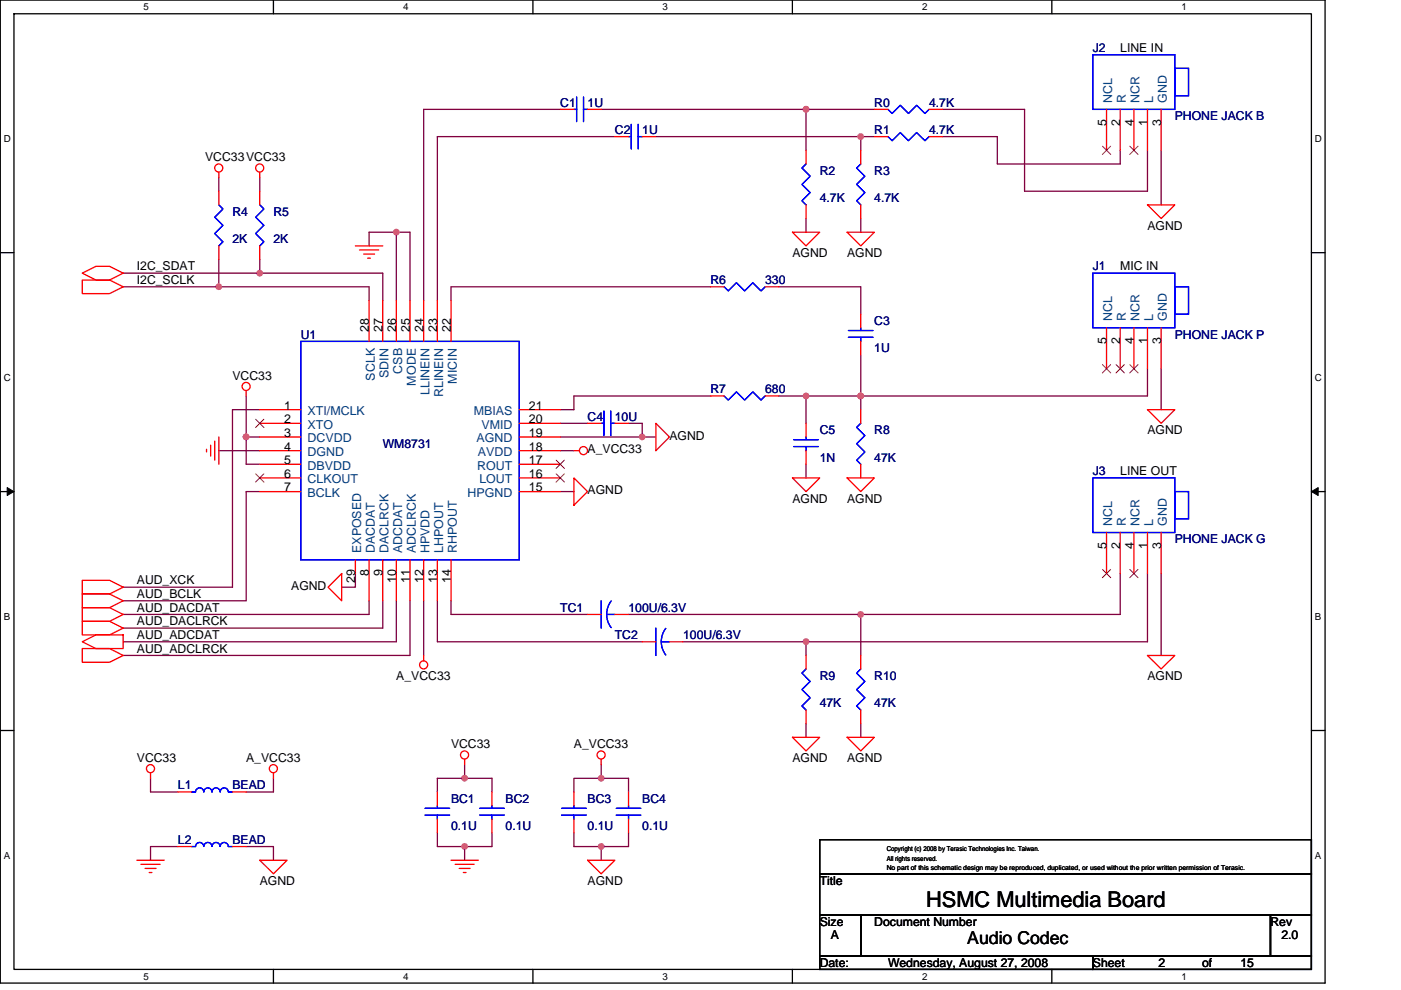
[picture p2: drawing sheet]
<svg xmlns="http://www.w3.org/2000/svg" width="297mm" height="210mm" viewBox="0 0 297 210" stroke-linecap="round" stroke-linejoin="round" font-family="sans-serif">
<path d="M.1 0h280.8v208.5h-280.8zM3 2.9h275v202.7h-275z" fill="none" stroke="#000" stroke-width=".28"/>
<g fill="#fff">
<path d="M30.5 .3h1.1v2.3h-1.1z"/>
<path d="M30.5 205.9h1.1v2.3h-1.1z"/>
</g>
<path d="M58 0v2.9M58 205.6v2.9" fill="none" stroke="#000" stroke-width=".28"/>
<g fill="#fff">
<path d="M85.5 .3h1.1v2.3h-1.1z"/>
<path d="M85.5 205.9h1.1v2.3h-1.1z"/>
</g>
<path d="M113 0v2.9M113 205.6v2.9" fill="none" stroke="#000" stroke-width=".28"/>
<g fill="#fff">
<path d="M140.5 .3h1.1v2.3h-1.1z"/>
<path d="M140.5 205.9h1.1v2.3h-1.1z"/>
</g>
<path d="M168 0v2.9M168 205.6v2.9" fill="none" stroke="#000" stroke-width=".28"/>
<g fill="#fff">
<path d="M195.5 .3h1.2v2.3h-1.2z"/>
<path d="M195.5 205.9h1.2v2.3h-1.2z"/>
</g>
<path d="M223 0v2.9M223 205.6v2.9" fill="none" stroke="#000" stroke-width=".28"/>
<g fill="#fff">
<path d="M250.5 .3h1.2v2.3h-1.2z"/>
<path d="M250.5 205.9h1.2v2.3h-1.2z"/>
<path d="M.8 28.3h1.5v2.3h-1.5z"/>
<path d="M278.8 28.3h1.5v2.3h-1.5z"/>
<path d="M.8 78.9h1.5v2.3h-1.5z"/>
<path d="M278.8 78.9h1.5v2.3h-1.5z"/>
</g>
<path d="M.1 53.6h2.9M278 53.6h2.9" fill="none" stroke="#000" stroke-width=".28"/>
<g fill="#fff">
<path d="M.8 129.6h1.4v2.3h-1.4z"/>
<path d="M278.8 129.6h1.4v2.3h-1.4z"/>
</g>
<path d="M.1 104.3h2.9M278 104.3h2.9" fill="none" stroke="#000" stroke-width=".28"/>
<path d="M1.5 103.4l1.5 .9-1.5 .8zM278 104.3l1.5-.9v1.7z" fill="#000" stroke="#000" stroke-width=".21"/>
<g fill="#fff">
<path d="M.8 180.3h1.4v2.3h-1.4z"/>
<path d="M278.8 180.3h1.4v2.3h-1.4z"/>
</g>
<path d="M.1 154.9h2.9M278 154.9h2.9M173.8 178.1h104.2v7.2h-104.2zM173.8 194h8.7v8.7h-8.7zM173.8 185.3h104.2v8.7h-104.2zM182.5 194h86.9v8.7h-86.9zM269.4 194h8.6v8.7h-8.6zM173.8 202.7h57.9v2.9h-57.9zM231.7 202.7h46.3v2.9h-46.3z" fill="none" stroke="#000" stroke-width=".28"/>
<g fill="none" stroke="#800040" stroke-width=".28">
<path d="M46.4 37.7v2.9M55.1 37.7v2.9M118.8 23.2h-29v40.5M127.5 23.2h43.4M130.4 29h-37.7v34.7M139.1 29h43.4M170.9 23.2v8.7M170.9 23.2h14.5M182.5 29h2.9M182.5 29v2.9M199.9 29h11.6v5.8h26v-2.9M199.9 23.2h17.3v17.4h26.1v-8.7"/>
<path d="M246.2 31.9v11.6M26.1 57.9h29M46.4 55v5.8M55.1 57.9h26v5.8M55.1 55v2.9M84 49.3v14.4M84 49.3h2.9v14.4M84 49.3h-5.8v2.9M170.9 46.4v2.9M182.5 46.4v2.9M26.1 60.8h20.3M46.4 60.8h31.8v2.9"/>
<path d="M150.6 60.8h-55v2.9M165.1 60.8h17.4v5.8M182.5 75.3v8.7M243.3 78.2v5.8h-60.8M246.2 78.2v8.7M46.4 95.6h8.7M52.2 84v8.7M52.2 92.7v5.8h2.9M52.2 92.7h2.9M55.1 86.9h-5.8v37.6h-23.2M118.8 92.7h17.4M118.8 95.6h2.9"/>
<path d="M118.8 89.8h5.8M133.3 89.8h2.9v2.9M136.2 92.7h2.9M150.6 84h-28.9v2.9h-2.9M165.1 84h5.8v5.8M170.9 98.5v2.9M170.9 84h11.6M182.5 84v2.9M55.1 104.3h-2.9v23.1h-26.1M118.8 104.3h2.9M75.4 121.6v2.9h-2.9M78.2 127.4v2.9h-52.1"/>
<path d="M81.1 127.4v5.8h-55M84 127.4v8.7h-57.9M86.9 127.4v11.6h-60.8M89.8 127.4v11.6M92.7 127.4v8.7h43.5M95.6 127.4v2.9h29M133.3 130.3h49.2M144.8 136.1h26.1M170.9 136.1v2.9M182.5 130.3v8.7M237.5 121.6v8.7h-55M243.3 121.6v14.5h-72.4"/>
<path d="M246.2 121.6v17.4M170.9 153.5v2.9M182.5 153.5v2.9M31.9 165.1v2.9h5.8M37.7 179.6h-5.8v2.9M52.2 179.6h5.8v2.9M58 165.1v2.9h-5.8M92.7 176.7v2.9h5.8M98.5 165.1h5.8v2.9M98.5 162.2v2.9h-5.8v2.9M98.5 179.6v2.9M104.3 176.7v2.9h-5.8"/>
<path d="M121.7 176.7v2.9h5.8M127.5 179.6v2.9M127.5 165.1h5.8v2.9M127.5 162.2v2.9M127.5 165.1h-5.8v2.9M133.3 176.7v2.9h-5.8"/>
</g>
<g fill="#f0f" stroke="#f0f" stroke-width=".28">
<circle cx="170.9" cy="136.1" r=".57"/>
<circle cx="170.9" cy="23.2" r=".57"/>
<circle cx="52.2" cy="92.7" r=".57"/>
<circle cx="84" cy="49.2" r=".57"/>
<circle cx="182.5" cy="130.3" r=".57"/>
<circle cx="136.1" cy="92.7" r=".57"/>
<circle cx="182.5" cy="84" r=".57"/>
<circle cx="127.5" cy="179.5" r=".57"/>
<circle cx="55.1" cy="57.9" r=".57"/>
<circle cx="46.4" cy="60.8" r=".57"/>
<circle cx="170.9" cy="84" r=".57"/>
<circle cx="182.5" cy="29" r=".57"/>
<circle cx="98.5" cy="179.5" r=".57"/>
<circle cx="98.5" cy="165.1" r=".57"/>
<circle cx="127.5" cy="165.1" r=".57"/>
</g>
<g fill="none" stroke="#f00" stroke-width=".28">
<path d="M46.4 36.5v1.2M55.1 36.5v1.2M118.8 23.2h2.9M124.6 23.2h2.9M130.4 29h2.9M136.2 29h2.9M170.9 31.9v2.9M182.5 31.9v2.9M185.4 29h2.9M185.4 23.2h2.9M197 29h2.9M197 23.2h2.9"/>
<path d="M234.6 23.2v8.7M237.5 23.2v8.7M240.4 23.2v8.7M243.3 23.2v8.7M246.2 23.2v8.7M17.4 57.9l2.9-1.4h2.9l2.9 1.4-2.9 1.5h-2.9zM17.4 59.4h5.8l2.9 1.4-2.9 1.5h-5.8zM46.4 40.6v2.9M46.4 52.2v2.8M55.1 40.6v2.9M55.1 52.2v2.8M75.4 52.2h5.7"/>
<path d="M76.2 53h4.1M77.1 53.9h2.3M78 54.8h.5M168 49.3h5.8l-2.9 2.9zM170.9 43.5v2.9M179.6 49.3h5.8l-2.9 2.9zM182.5 43.5v2.9M243.3 43.5h5.8l-2.9 2.9zM78.2 63.7v8.7M81.1 63.7v8.7M84 63.7v8.7M86.9 63.7v8.7"/>
<path d="M89.8 63.7v8.7M92.7 63.7v8.7M95.6 63.7v8.7M150.6 60.8h2.9M162.2 60.8h2.9M182.5 66.6v2.9M182.5 72.4v2.9M234.6 69.5v8.7M237.5 69.5v8.7M240.4 69.5v8.7M243.3 69.5v8.7M246.2 69.5v8.7"/>
<path d="M43.8 95.3v.6M44.7 94.4v2.3M45.5 93.6v4M46.4 92.7v5.8M52.2 82.8v1.2M55.1 89.8h8.7M55.1 92.7h8.7M55.1 86.9h8.7M55.1 98.5h8.7M55.1 95.6h8.7M110.1 89.8h8.7M110.1 92.7h8.7"/>
<path d="M110.1 86.9h8.7M110.1 98.5h8.7M110.1 95.6h8.7M121.7 95.6h1.1M124.6 89.8h2.9M130.4 89.8h2.9M139.1 89.8l2.8 2.9-2.8 2.9zM150.6 84h2.9M162.2 84h2.9M170.9 89.8v2.9M170.9 95.6v2.9M182.5 86.9v2.9"/>
<path d="M182.5 98.5v2.9M243.3 86.9h5.8l-2.9 2.9zM55.1 104.3h8.7M55.1 101.4h8.7M75.4 118.7v2.9M78.2 118.7v8.7M81.1 118.7v8.7M84 118.7v8.7M86.9 118.7v8.7M89.8 118.7v8.7M92.7 118.7v8.7M95.6 118.7v8.7"/>
<path d="M110.1 104.3h8.7M110.1 101.4h8.7M121.7 101.4l2.9 2.9-2.9 2.9zM168 101.4h5.8l-2.9 2.9zM179.6 101.4h5.8l-2.9 2.9zM234.6 112.9v8.7M237.5 112.9v8.7M240.4 112.9v8.7M243.3 112.9v8.7M246.2 112.9v8.7M17.4 136.1l2.9-1.4h5.8v2.9h-5.8zM17.4 126h5.8l2.9 1.4-2.9 1.5h-5.8z"/>
<path d="M17.4 137.6h5.8l2.9 1.4-2.9 1.5h-5.8zM17.4 128.9h5.8l2.9 1.4-2.9 1.5h-5.8zM17.4 131.8h5.8l2.9 1.4-2.9 1.5h-5.8zM17.4 123.1h5.8l2.9 1.4-2.9 1.5h-5.8zM72.5 121.6v5.8l-2.9-2.9zM89.8 139v1.2M124.6 130.3h2.9M130.4 130.3h2.9M136.2 136.1h2.9M141.9 136.1h2.9M170.9 139v2.9M182.5 139v2.9"/>
<path d="M243.3 139h5.8l-2.9 2.9zM168 156.4h5.8l-2.9 2.9zM170.9 150.6v2.9M179.6 156.4h5.8l-2.9 2.9zM182.5 150.6v2.9M31.9 163.9v1.2M37.7 168h2.9M37.7 179.6h2.9M49.3 168h2.9M49.3 179.6h2.9M58 163.9v1.2M92.7 168v2.9"/>
<path d="M92.7 173.8v2.9M98.5 161v1.2M104.3 168v2.9M104.3 173.8v2.9M121.7 168v2.9M121.7 173.8v2.9M127.5 161v1.2M133.3 168v2.9M133.3 173.8v2.9M29 182.5h5.8M29.9 183.3h4M30.8 184.2h2.3"/>
<path d="M31.6 185.1h.6M55.1 182.5h5.8l-2.9 2.8zM95.6 182.5h5.8M96.5 183.3h4M97.4 184.2h2.3M98.2 185.1h.6M124.6 182.5h5.8l-2.9 2.8z"/>
<circle cx="46.4" cy="35.6" r=".86"/>
<circle cx="55.1" cy="35.6" r=".86"/>
<circle cx="52.2" cy="82" r=".86"/>
<circle cx="123.7" cy="95.6" r=".86"/>
<circle cx="89.8" cy="141" r=".86"/>
<circle cx="31.9" cy="163" r=".86"/>
<circle cx="58" cy="163" r=".86"/>
<circle cx="98.5" cy="160.1" r=".86"/>
<circle cx="127.5" cy="160.1" r=".86"/>
</g>
<g fill="none" stroke="#00f" stroke-width=".28">
<path d="M231.7 11.6h17.4v11.6h-17.4zM249.1 14.5h2.9v5.8h-2.9zM121.7 23.2h.6M122.3 20.6v5.2M123.7 23.2h.9M123.7 20.6v5.2M133.3 29h.5M133.8 26.4v5.2M135.3 29h.9M135.3 26.4v5.2M170.9 34.8l-.9 .8 1.8 1.8-1.8 1.7 1.8 1.8-1.8 1.7 .9 .9M182.5 34.8l-.9 .8 1.8 1.8-1.8 1.7 1.8 1.8-1.8 1.7 .9 .9"/>
<path d="M188.3 23.2l.8 .9 1.8-1.8 1.7 1.8 1.7-1.8 1.8 1.8 .9-.9M188.3 29l.8 .8 1.8-1.7 1.7 1.7 1.7-1.7 1.8 1.7 .9-.8M46.4 43.5l.9 .8-1.8 1.8 1.8 1.7-1.8 1.7 1.8 1.8-.9 .9M55.1 43.5l.8 .8-1.7 1.8 1.7 1.7-1.7 1.7 1.7 1.8-.8 .9M231.7 57.9h17.4v11.6h-17.4zM63.8 72.4h46.3v46.3h-46.3zM153.5 60.8l.9 .9 1.7-1.7 1.8 1.7 1.7-1.7 1.8 1.7 .8-.9M179.9 71.5h5.2M179.9 70.1h5.2M182.5 69.5v.6M182.5 71.5v.9M249.1 60.8h2.9v5.8h-2.9z"/>
<path d="M127.5 89.8h.6M128.1 87.2v5.2M129.5 87.2v5.2M129.5 89.8h.9M153.5 84l.9 .9 1.7-1.8 1.8 1.8 1.7-1.8 1.8 1.8 .8-.9M168.3 94.7h5.2M168.3 93.3h5.2M170.9 92.7v.6M170.9 94.7v.9M182.5 89.8l-.9 .9 1.8 1.7-1.8 1.7 1.8 1.8-1.8 1.7 .9 .9M231.7 101.4h17.4v11.5h-17.4zM249.1 104.3h2.9v5.8h-2.9z"/>
<path d="M127.5 127.4v5.8M128.6 130.3h1.8M129.6 127.5a4.6 4.6 0 0 0 0 5.6M139.1 133.2v5.8M140.2 136.1h1.7M141.2 133.3a4.6 4.6 0 0 0 0 5.6M170.9 141.9l-.9 .9 1.8 1.7-1.8 1.8 1.8 1.7-1.8 1.7 .9 .9M182.5 141.9l-.9 .9 1.8 1.7-1.8 1.8 1.8 1.7-1.8 1.7 .9 .9M40.6 179.6h.9M41.5 179.5a.88 .88 0 0 1 .8-.8 .88 .88 0 0 1 .9 .8 .86 .86 0 0 1 .9-.8 .86 .86 0 0 1 .8 .8 .87 .87 0 0 1 .9-.8 .87 .87 0 0 1 .9 .8M46.7 168a.87 .87 0 0 0-.9-.9 .87 .87 0 0 0-.9 .9 .86 .86 0 0 0-.8-.9 .86 .86 0 0 0-.9 .9 .88 .88 0 0 0-.9-.9 .88 .88 0 0 0-.8 .9h-.9M46.7 168a.86 .86 0 0 1 .8-.9 .86 .86 0 0 1 .9 .9"/>
<path d="M46.7 179.5a.86 .86 0 0 1 .8-.8 .86 .86 0 0 1 .9 .8M48.4 168h.9M48.4 179.6h.9M90.1 172.9h5.2M90.1 171.5h5.2M92.7 170.9v.6M92.7 172.9v.9M101.7 172.9h5.2M101.7 171.5h5.2M104.3 170.9v.6M104.3 172.9v.9M119.1 172.9h5.2"/>
<path d="M119.1 171.5h5.2M121.7 170.9v.6M121.7 172.9v.9M130.7 172.9h5.2M130.7 171.5h5.2M133.3 170.9v.6M133.3 172.9v.9"/>
</g>
<g fill="none" stroke="#804000" stroke-width=".21">
<path d="M233.7 31l1.8 1.8M235.5 31l-1.8 1.8M239.5 31l1.8 1.8M241.3 31l-1.8 1.8M233.7 77.3l1.8 1.8M235.5 77.3l-1.8 1.8M236.6 77.3l1.8 1.8M238.4 77.3l-1.8 1.8M239.5 77.3l1.8 1.8M241.3 77.3l-1.8 1.8M54.2 88.9l1.8 1.8M55.9 88.9l-1.7 1.8"/>
<path d="M117.9 97.6l1.8 1.8M119.7 97.6l-1.8 1.8M54.2 100.5l1.8 1.8M55.9 100.5l-1.7 1.8M117.9 100.5l1.8 1.8M119.7 100.5l-1.8 1.8M233.7 120.8l1.8 1.7M235.5 120.8l-1.8 1.7M239.5 120.8l1.8 1.7M241.3 120.8l-1.8 1.7"/>
</g>
<text font-size="4.6" x="196.4" y="192.4">HSMC Multimedia Board</text>
<text font-size="3.7" x="205.1" y="200.3">Audio Codec</text>
<g font-size="2.6" fill="#000080">
<text x="231.7" y="11">J2</text>
<text x="118.8" y="22.6">C1</text>
<text x="124.6" y="22.6">1U</text>
<text x="185.4" y="22.6">R0</text>
<text x="197" y="22.6">4.7K</text>
<text x="130.4" y="28.4">C2</text>
<text x="136.2" y="28.4">1U</text>
<text x="185.4" y="28.4">R1</text>
<text x="197" y="28.4">4.7K</text>
<text x="249.1" y="25.5">PHONE JACK B</text>
<text x="173.8" y="37.1">R2</text>
<text x="185.4" y="37.1">R3</text>
<text x="49.3" y="45.8">R4</text>
<text x="58" y="45.8">R5</text>
<text x="173.8" y="42.9">4.7K</text>
<text x="185.4" y="42.9">4.7K</text>
<text x="49.3" y="51.6">2K</text>
<text x="58" y="51.6">2K</text>
<text x="231.7" y="57.4">J1</text>
<text x="150.6" y="60.3">R6</text>
<text x="162.2" y="60.3">330</text>
<text x="63.8" y="71.8">U1</text>
<text x="185.4" y="69">C3</text>
<text x="249.1" y="71.8">PHONE JACK P</text>
<text x="185.4" y="74.7">1U</text>
<text x="150.6" y="83.4">R7</text>
<text x="162.2" y="83.4">680</text>
<text x="124.6" y="89.2">C4</text>
<text x="130.4" y="89.2">10U</text>
<text x="81.1" y="95">WM8731</text>
<text x="173.8" y="92.1">C5</text>
<text x="185.4" y="92.1">R8</text>
<text x="173.8" y="97.9">1N</text>
<text x="185.4" y="97.9">47K</text>
<text x="231.7" y="100.8">J3</text>
<text x="249.1" y="115.3">PHONE JACK G</text>
<text x="118.8" y="129.8">TC1</text>
<text x="133.3" y="129.8">100U/6.3V</text>
<text x="130.4" y="135.6">TC2</text>
<text x="144.8" y="135.6">100U/6.3V</text>
<text x="173.8" y="144.2">R9</text>
<text x="185.4" y="144.2">R10</text>
<text x="173.8" y="150">47K</text>
<text x="185.4" y="150">47K</text>
<text x="37.7" y="167.4">L1</text>
<text x="49.3" y="167.4">BEAD</text>
<text x="95.6" y="170.3">BC1</text>
<text x="107.2" y="170.3">BC2</text>
<text x="124.6" y="170.3">BC3</text>
<text x="136.2" y="170.3">BC4</text>
<text x="37.7" y="179">L2</text>
<text x="49.3" y="179">BEAD</text>
<text x="95.6" y="176.1">0.1U</text>
<text x="107.2" y="176.1">0.1U</text>
<text x="124.6" y="176.1">0.1U</text>
<text x="136.2" y="176.1">0.1U</text>
</g>
<g font-size="2.6">
<text x="237.5" y="11">LINE IN</text>
<text x="234.6" y="26.7" transform="rotate(-90 234.6 26.7)">5</text>
<text x="237.5" y="26.7" transform="rotate(-90 237.5 26.7)">2</text>
<text x="240.4" y="26.7" transform="rotate(-90 240.4 26.7)">4</text>
<text x="243.3" y="26.7" transform="rotate(-90 243.3 26.7)">1</text>
<text x="246.2" y="26.7" transform="rotate(-90 246.2 26.7)">3</text>
<text x="43.5" y="34.2">VCC33VCC33</text>
<text x="243.3" y="48.7">AGND</text>
<text x="29" y="57.4">I2C_SDAT</text>
<text x="168" y="54.5">AGND</text>
<text x="179.6" y="54.5">AGND</text>
<text x="237.5" y="57.4">MIC IN</text>
<text x="29" y="60.3">I2C_SCLK</text>
<text x="78.2" y="70.4" transform="rotate(-90 78.2 70.4)">28</text>
<text x="81.1" y="70.4" transform="rotate(-90 81.1 70.4)">27</text>
<text x="84" y="70.4" transform="rotate(-90 84 70.4)">26</text>
<text x="86.9" y="70.4" transform="rotate(-90 86.9 70.4)">25</text>
<text x="89.8" y="70.4" transform="rotate(-90 89.8 70.4)">24</text>
<text x="92.7" y="70.4" transform="rotate(-90 92.7 70.4)">23</text>
<text x="95.6" y="70.4" transform="rotate(-90 95.6 70.4)">22</text>
<text x="234.6" y="73" transform="rotate(-90 234.6 73)">5</text>
<text x="237.5" y="73" transform="rotate(-90 237.5 73)">2</text>
<text x="240.4" y="73" transform="rotate(-90 240.4 73)">4</text>
<text x="243.3" y="73" transform="rotate(-90 243.3 73)">1</text>
<text x="246.2" y="73" transform="rotate(-90 246.2 73)">3</text>
<text x="49.3" y="80.5">VCC33</text>
<text x="60.3" y="89.8">2</text>
<text x="60.3" y="86.9">1</text>
<text x="112.1" y="86.9">21</text>
<text x="112.1" y="89.8">20</text>
<text x="60.3" y="92.7">3</text>
<text x="60.3" y="95.6">4</text>
<text x="112.1" y="95.6">18</text>
<text x="112.1" y="92.7">19</text>
<text x="141.9" y="93.3">AGND</text>
<text x="243.3" y="92.1">AGND</text>
<text x="60.3" y="98.4">5</text>
<text x="60.3" y="101.3">6</text>
<text x="112.1" y="98.4">17</text>
<text x="112.1" y="101.3">16</text>
<text x="124.6" y="96.2">A_VCC33</text>
<text x="237.5" y="100.8">LINE OUT</text>
<text x="60.3" y="104.2">7</text>
<text x="112.1" y="104.2">15</text>
<text x="124.6" y="104.9">AGND</text>
<text x="168" y="106.6">AGND</text>
<text x="179.6" y="106.6">AGND</text>
<text x="234.6" y="116.4" transform="rotate(-90 234.6 116.4)">5</text>
<text x="237.5" y="116.4" transform="rotate(-90 237.5 116.4)">2</text>
<text x="240.4" y="116.4" transform="rotate(-90 240.4 116.4)">4</text>
<text x="243.3" y="116.4" transform="rotate(-90 243.3 116.4)">1</text>
<text x="246.2" y="116.4" transform="rotate(-90 246.2 116.4)">3</text>
<text x="29" y="124">AUD_XCK</text>
<text x="61.7" y="125.1">AGND</text>
<text x="75.3" y="123.7" transform="rotate(-90 75.3 123.7)">29</text>
<text x="78.2" y="122.2" transform="rotate(-90 78.2 122.2)">8</text>
<text x="81.1" y="122.2" transform="rotate(-90 81.1 122.2)">9</text>
<text x="84" y="123.7" transform="rotate(-90 84 123.7)">10</text>
<text x="86.9" y="123.7" transform="rotate(-90 86.9 123.7)">11</text>
<text x="89.8" y="123.7" transform="rotate(-90 89.8 123.7)">12</text>
<text x="92.7" y="123.7" transform="rotate(-90 92.7 123.7)">13</text>
<text x="95.6" y="123.7" transform="rotate(-90 95.6 123.7)">14</text>
<text x="29" y="126.9">AUD_BCLK</text>
<text x="29" y="129.8">AUD_DACDAT</text>
<text x="29" y="135.6">AUD_ADCDAT</text>
<text x="29" y="132.7">AUD_DACLRCK</text>
<text x="29" y="138.5">AUD_ADCLRCK</text>
<text x="84" y="144.2">A_VCC33</text>
<text x="243.3" y="144.2">AGND</text>
<text x="29" y="161.6">VCC33</text>
<text x="52.2" y="161.6">A_VCC33</text>
<text x="95.6" y="158.7">VCC33</text>
<text x="121.7" y="158.7">A_VCC33</text>
<text x="168" y="161.6">AGND</text>
<text x="179.6" y="161.6">AGND</text>
<text x="55.1" y="187.7">AGND</text>
<text x="124.6" y="187.7">AGND</text>
<text x="173.8" y="187.7">Title</text>
<text x="173.8" y="196.4">Size</text>
<text x="185.4" y="196.4">Document Number</text>
<text x="269.4" y="196.4">Rev</text>
<text x="176.1" y="199.3">A</text>
<text x="271.7" y="199.3">2.0</text>
<text x="173.8" y="205">Date:</text>
<text x="188.3" y="205">Wednesday, August 27, 2008</text>
<text x="231.7" y="205">Sheet</text>
<text x="245.6" y="205">2</text>
<text x="254.9" y="205">of</text>
<text x="263" y="205">15</text>
</g>
<g font-size="2.6" fill="#004080">
<text x="235.8" y="21.8" transform="rotate(-90 235.8 21.8)">NCL</text>
<text x="238.7" y="21.8" transform="rotate(-90 238.7 21.8)">R</text>
<text x="241.6" y="21.8" transform="rotate(-90 241.6 21.8)">NCR</text>
<text x="244.5" y="21.8" transform="rotate(-90 244.5 21.8)">L</text>
<text x="247.4" y="21.8" transform="rotate(-90 247.4 21.8)">GND</text>
<text x="235.8" y="68.1" transform="rotate(-90 235.8 68.1)">NCL</text>
<text x="238.7" y="68.1" transform="rotate(-90 238.7 68.1)">R</text>
<text x="241.6" y="68.1" transform="rotate(-90 241.6 68.1)">NCR</text>
<text x="244.5" y="68.1" transform="rotate(-90 244.5 68.1)">L</text>
<text x="247.4" y="68.1" transform="rotate(-90 247.4 68.1)">GND</text>
<text x="79.5" y="80.7" transform="rotate(-90 79.5 80.7)">SCLK</text>
<text x="82.4" y="80.2" transform="rotate(-90 82.4 80.2)">SDIN</text>
<text x="85.2" y="79.3" transform="rotate(-90 85.2 79.3)">CSB</text>
<text x="88.1" y="81.8" transform="rotate(-90 88.1 81.8)">MODE</text>
<text x="91" y="83.8" transform="rotate(-90 91 83.8)">LLINEIN</text>
<text x="96.8" y="81.3" transform="rotate(-90 96.8 81.3)">MICIN</text>
<text x="65.2" y="88.1">XTI/MCLK</text>
<text x="93.9" y="84.3" transform="rotate(-90 93.9 84.3)">RLINEIN</text>
<text x="100.5" y="88.1">MBIAS</text>
<text x="65.2" y="91">XTO</text>
<text x="65.2" y="93.9">DCVDD</text>
<text x="101" y="93.9">AGND</text>
<text x="102.1" y="91">VMID</text>
<text x="65.2" y="96.8">DGND</text>
<text x="65.2" y="99.6">DBVDD</text>
<text x="101.2" y="99.6">ROUT</text>
<text x="101.3" y="96.8">AVDD</text>
<text x="65.2" y="105.4">BCLK</text>
<text x="65.2" y="102.5">CLKOUT</text>
<text x="99.1" y="105.4">HPGND</text>
<text x="101.6" y="102.5">LOUT</text>
<text x="235.8" y="111.5" transform="rotate(-90 235.8 111.5)">NCL</text>
<text x="238.7" y="111.5" transform="rotate(-90 238.7 111.5)">R</text>
<text x="241.6" y="111.5" transform="rotate(-90 241.6 111.5)">NCR</text>
<text x="244.5" y="111.5" transform="rotate(-90 244.5 111.5)">L</text>
<text x="247.4" y="111.5" transform="rotate(-90 247.4 111.5)">GND</text>
<text x="76.6" y="117.3" transform="rotate(-90 76.6 117.3)">EXPOSED</text>
<text x="79.5" y="117.3" transform="rotate(-90 79.5 117.3)">DACDAT</text>
<text x="82.4" y="117.3" transform="rotate(-90 82.4 117.3)">DACLRCK</text>
<text x="85.2" y="117.3" transform="rotate(-90 85.2 117.3)">ADCDAT</text>
<text x="88.1" y="117.3" transform="rotate(-90 88.1 117.3)">ADCLRCK</text>
<text x="91" y="117.3" transform="rotate(-90 91 117.3)">HPVDD</text>
<text x="93.9" y="117.3" transform="rotate(-90 93.9 117.3)">LHPOUT</text>
<text x="96.8" y="117.3" transform="rotate(-90 96.8 117.3)">RHPOUT</text>
</g>
<g font-size="2.1">
<text x="30.5" y="2.2">5</text>
<text x="85.5" y="2.2">4</text>
<text x="140.5" y="2.2">3</text>
<text x="195.5" y="2.2">2</text>
<text x="250.5" y="2.2">1</text>
<text x=".8" y="30.1">D</text>
<text x="278.8" y="30.1">D</text>
<text x=".8" y="80.8">C</text>
<text x="278.8" y="80.8">C</text>
<text x=".8" y="131.4">B</text>
<text x="278.8" y="131.4">B</text>
<text x=".8" y="182.1">A</text>
<text x="278.8" y="182.1">A</text>
<text x="30.5" y="207.8">5</text>
<text x="85.5" y="207.8">4</text>
<text x="140.5" y="207.8">3</text>
<text x="195.5" y="207.8">2</text>
<text x="250.5" y="207.8">1</text>
</g>
<g font-size="1.4">
<text x="188" y="180.6">Copyright (c) 2008 by Terasic Technologies Inc. Taiwan.</text>
<text x="188" y="184.6">No part of this schematic design may be reproduced, duplicated, or used without the prior written permission of Terasic.</text>
<text x="188" y="182.6">All rights reserved.</text>
</g>
</svg>
